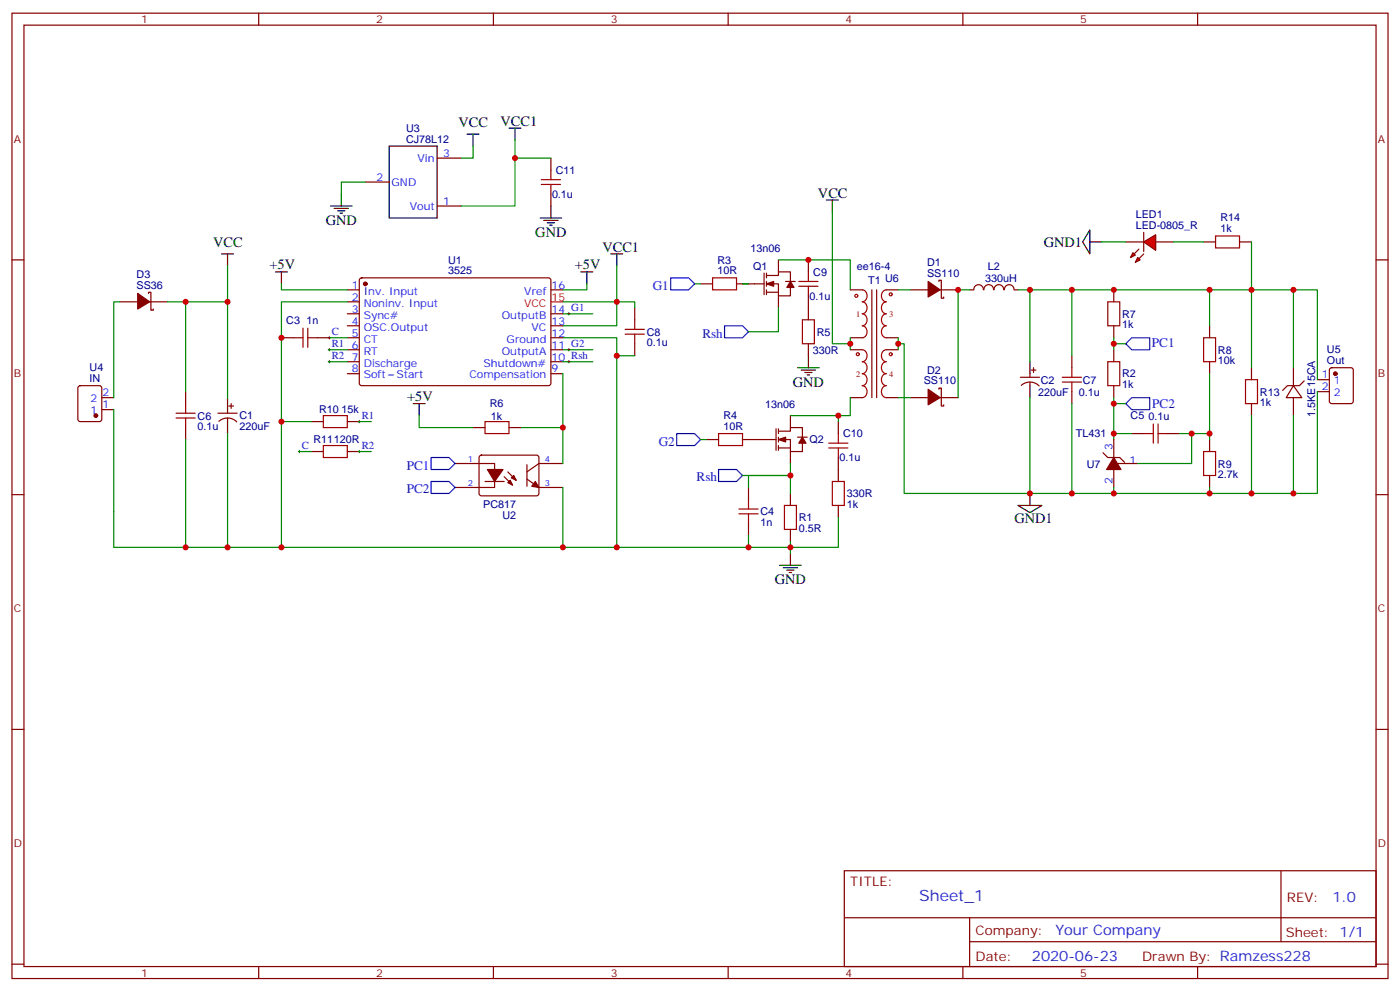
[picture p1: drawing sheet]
<svg xmlns="http://www.w3.org/2000/svg" width="412mm" height="292mm" viewBox="0 0 412 292" stroke-linecap="round" stroke-linejoin="round" font-family="sans-serif">
<g fill="none" stroke="#870000" stroke-width=".35">
<path d="M3.5 3.9h405.4v284.3h-405.4zM7.1 7.4h398.2v277.3h-398.2zM76.2 3.9v3.5M145.3 3.9v3.5M214.5 3.9v3.5M283.6 3.9v3.5M352.8 3.9v3.5M3.5 76.6h3.6M229.3 76.6v3.5M238.1 76.6v3.5M405.3 76.6h3.6M35.3 88.9h5.3"/>
<path d="M43.7 86.4v-.3h.7v5.3h.8v-.4M44.1 88.9h5.3M82.9 99.5h3.5M93.5 99.5h3.5M102.3 85.4h3.5M102.3 88.9h3.5M102.3 92.4h3.5M102.3 96h3.5M102.3 99.5h3.5M106.1 82.1l.4-.3 55.3 .1 .5 .7-.1 30.6-.6 .4-55.3-.1-.5-.6v-30.3zM162.3 85.4h3.5M162.3 92.4h3.5"/>
<path d="M162.3 96h3.5M162.3 99.5h3.5M187 90.7v3.5M206.4 83.6h3.5M217 83.6h8.1M225.1 80.4v6.4M225.8 83.6h3.5v3.5h3.5v-2.4M225.8 81.1h3.5v-1h3.5v2.8M225.8 80.4v1.4M225.8 82.9v1.4M225.8 85.4v1.4M225.8 86.1h3.5"/>
<path d="M229.3 87.1v3.6M231.4 82.9h2.8M238.1 87.1v7.1M250.5 85.4h3.5M250.5 99.5h3.5M256.8 85.4v31.7M258.2 85.4v31.7M261.1 85.4h3.5M261.1 99.5h3.5M268.1 85.4h5.3M276.6 82.9v-.3h.7v5.2h.7v-.3M276.9 85.4h5.3"/>
<path d="M289.7 85.4a1.41 1.41 0 0 0-1.4-1.6 1.41 1.41 0 0 0-1.5 1.5l-1 .1M289.8 85.3a1.41 1.41 0 0 1 1.4-1.5 1.41 1.41 0 0 1 1.5 1.5M292.8 85.3a1.41 1.41 0 0 1 1.4-1.5 1.41 1.41 0 0 1 1.4 1.5M295.9 85.3a1.41 1.41 0 0 1 1.4-1.5 1.41 1.41 0 0 1 1.4 1.6M298.8 85.4h1.1M328.1 85.4v3.5M328.1 96v3.5M356.3 96v3.5M23.2 113.8l.4-.2h5.7l.6 .4 .1 9.5-.5 .6-5.9 .1-.6-.5-.1-9.4zM30 117.1h3.5M54.7 115.4v3.5M67.4 119.6h1.4"/>
<path d="M68.1 118.9v1.4M102.3 103h3.5M102.3 106.5h3.5M102.3 110.1h3.5M162.3 103h3.5M162.3 106.5h3.5M162.3 110.1h3.5M187 101.2v3.6M238.1 101.2v3.6M250.5 103h3.5M250.5 117.1h3.5M261.1 103h3.5"/>
<path d="M261.1 117.1h3.5M268.1 117.1h5.3M276.6 114.7v-.4h.7v5.3h.7v-.4M276.9 117.1h5.3M300.6 111.1h5.6M300.9 113.5a3.8 3.8 0 0 1 5.2 .2M303.4 110.1v1M303.4 112.5v1.1M303.7 109h1.5M304.4 108.3v1.4M315.7 104.8v3.5M315.7 115.4v3.5"/>
<path d="M328.1 103v3.5M328.1 113.6v3.5M356.3 106.5v3.6M368.7 108.3v3.5M368.7 118.9v3.5M388.1 111.8h3.5M388.1 115.4h3.5M391.8 108.5l.5-.2h5.6l.7 .4v9.5l-.4 .6-5.9 .1-.7-.5v-9.4zM30 120.7h3.5M54.7 125.9v3.6M64.2 121.7h5.6M64.5 124.1a3.8 3.8 0 0 1 5.2 .2"/>
<path d="M67 120.7v1M67 123.1v1.1M91.7 124.2h3.5M91.7 133h3.5M102.3 124.2h3.5M102.3 133h3.5M134.1 136.5h11.6v7.1h-11.6M139.3 125.9h3.6M141.3 134.3l.5-.2h16.5l.4 .7v10.8l-.7 .5-16.5-.1-.4-.7v-10.5zM149.6 139l2.4 2.5M149.9 125.9h3.6M155.2 136.9v6.3"/>
<path d="M165.8 136.5h-7.1l-3.5 2.5M208.1 129.5h3.6M218.7 129.5h9.9M228.6 126.3v6.3M229.3 129.5h3.5v3.5h3.6v-2.5M229.3 127h3.5v-1.1h3.6v2.9M229.3 126.3v1.4M229.3 128.8v1.4M229.3 131.2v1.4M229.3 131.9h3.5M232.8 122.4v3.5M232.8 133v3.5"/>
<path d="M234.9 128.8h2.9M246.9 124.2v3.5M246.9 134.8v7M324.9 133.4l1.4 1.4h3.5l1.5 1.4M328.1 129.5v5.3M328.1 138.3v5.3M329.1 136.5h6M333.4 127.7h3.5M344 127.7h3.5M356.3 129.5v3.5M3.5 145.7h3.6M142.9 141.8h5.6"/>
<path d="M148.5 140.4l2.5 2.5M155.2 141.1l3.5 2.5h7.1M220.5 143.6v3.5M220.5 154.2v3.5M232.8 145.3v3.6M232.8 155.9v3.6M246.9 148.9v3.5M356.3 140.1v3.5M405.3 145.7h3.6M3.5 214.8h3.6M405.3 214.8h3.6M248.7 256.5h156.6v28.2h-156.6z"/>
<path d="M377.3 256.5v20.9M248.7 270.3h156.5M285.6 277.4h119.6M285.6 270.3v14.1M3.5 284h3.6M76.2 284.7v3.5M145.3 284.7v3.5M214.5 284.7v3.5M283.6 284.7v3.5M352.8 284.7v3.5M405.3 284h3.6"/>
</g>
<g fill="#870000" stroke="#870000" stroke-width=".35">
<path d="M232.8 82.9l1.1 1.8h-2.1z"/>
<path d="M225.8 83.6l2.1-.7v1.4z"/>
<path d="M236.4 128.8l1 1.7h-2.1z"/>
<path d="M229.3 129.5l2.1-.7v1.4z"/>
<path d="M143.6 138.3h4.6l-2.5 3.5z"/>
<path d="M150.6 140.8l.7-.7 .7 1.4z"/>
<path d="M149.6 142.2l.7-.7 .7 1.4z"/>
<path d="M157.7 141.8l1 1.8-2.1-.4z"/>
<path d="M273.4 82.9l3.5 2.5-3.5 2.1z"/>
<path d="M273.4 114.7l3.5 2.4-3.5 2.1z"/>
<path d="M328.1 134.8l2.1 3.5h-4.2z"/>
<path d="M40.6 86.4l3.5 2.5-3.5 2.1z"/>
<circle cx="107.6" cy="83.6" r=".53"/>
<circle cx="28.2" cy="122.4" r=".53"/>
<circle cx="393.3" cy="110.1" r=".53"/>
</g>
<path d="M162.3 88.9h3.5" fill="none" stroke="#f00" stroke-width=".35"/>
<g fill="none" stroke="#a10000" stroke-width=".35">
<path d="M86.4 99.5h2.9M89.3 96.7v5.6M90.7 99.5h2.8M90.7 96.7v5.6M184.1 98.4h5.7M184.1 97h5.7M187 94.2v2.8M187 98.4v2.8M209.9 81.8h7.1v3.6h-7.1zM235.3 84.3h5.6M235.3 82.9h5.6M236.4 94.2h3.5v7h-3.5z"/>
<path d="M238.1 80.1v2.8M238.1 84.3v2.8M254 85.4a1.81 1.81 0 0 1 1.4 1.7 1.81 1.81 0 0 1-1.4 1.8 1.81 1.81 0 0 1 1.4 1.8 1.81 1.81 0 0 1-1.4 1.7 1.81 1.81 0 0 1 1.4 1.8 1.81 1.81 0 0 1-1.4 1.8 1.81 1.81 0 0 1 1.4 1.7 1.81 1.81 0 0 1-1.4 1.8M261.1 85.4a1.81 1.81 0 0 0-1.5 1.7 1.81 1.81 0 0 0 1.5 1.8 1.81 1.81 0 0 0-1.5 1.8 1.81 1.81 0 0 0 1.5 1.7 1.81 1.81 0 0 0-1.5 1.8 1.81 1.81 0 0 0 1.5 1.8 1.81 1.81 0 0 0-1.5 1.7 1.81 1.81 0 0 0 1.5 1.8M326.3 88.9h3.5v7.1h-3.5zM354.5 99.5h3.6v7h-3.6zM54.7 118.9v2.8M254 103a1.81 1.81 0 0 1 1.4 1.8 1.81 1.81 0 0 1-1.4 1.7 1.81 1.81 0 0 1 1.4 1.8 1.81 1.81 0 0 1-1.4 1.8 1.81 1.81 0 0 1 1.4 1.7 1.81 1.81 0 0 1-1.4 1.8 1.81 1.81 0 0 1 1.4 1.8 1.81 1.81 0 0 1-1.4 1.7M261.1 103a1.81 1.81 0 0 0-1.5 1.8 1.81 1.81 0 0 0 1.5 1.7 1.81 1.81 0 0 0-1.5 1.8 1.81 1.81 0 0 0 1.5 1.8 1.81 1.81 0 0 0-1.5 1.7 1.81 1.81 0 0 0 1.5 1.8 1.81 1.81 0 0 0-1.5 1.8 1.81 1.81 0 0 0 1.5 1.7M312.9 112.5h5.7M312.9 111.1h5.7M315.7 108.3v2.8"/>
<path d="M315.7 112.5v2.9M326.3 106.5h3.5v7.1h-3.5zM366.9 111.8h3.5v7.1h-3.5zM51.9 123.1h5.6M51.9 121.7h5.6M54.7 123.1v2.8M95.2 122.4h7.1v3.5h-7.1zM95.2 131.2h7.1v3.6h-7.1zM142.9 124.2h7v3.5h-7zM211.7 127.7h7v3.5h-7zM244.1 131.9h5.7M244.1 130.5h5.7"/>
<path d="M246.9 127.7v2.8M246.9 131.9v2.9M336.9 127.7h2.8M339.7 124.9v5.6M341.1 127.7h2.9M341.1 124.9v5.6M354.5 133h3.6v7.1h-3.6zM217.7 151.3h5.6M217.7 149.9h5.6M220.5 147.1v2.8M220.5 151.3v2.9M231.1 148.9h3.5v7h-3.5z"/>
<path d="M245.2 141.8h3.5v7.1h-3.5z"/>
<circle cx="252.2" cy="87.1" r=".44"/>
<circle cx="262.4" cy="86.7" r=".44"/>
<circle cx="252.7" cy="104.3" r=".44"/>
<circle cx="262.4" cy="104.3" r=".44"/>
</g>
<g fill="none" stroke="#000" stroke-width=".35">
<path d="M243.4 58.9h3.5M245.2 58.9v3.5M65.3 74.8h3.5M67 74.8v3.5M179.9 74.8h3.5M181.7 74.8v3.5M81.1 80.1h3.6M82.9 80.1v3.5M171.1 80.1h3.5M172.9 80.1v3.5M67 117.1v3.6M121.7 118.9h3.5"/>
<path d="M123.5 118.9v3.5M234.9 108.3h6.4M236 109h4.2M237.1 109.7h2.1M237.8 110.4h.7M238.1 104.8v3.5M303.4 106.5v3.6M303.4 113.6v3.5M67 124.2v3.5M299.9 148.9h7l-3.5 2.1zM303.4 145.3v3.6M229.7 166.5h6.3"/>
<path d="M230.7 167.2h4.2M231.8 167.9h2.1M232.5 168.6h.7M232.8 163v3.5"/>
</g>
<g fill="none" stroke="#008700" stroke-width=".35">
<path d="M67 78.3v10.6M181.7 78.3v10.6h-15.9M229.3 76.6h21.2v8.8M245.2 62.4v38.8h5.3M35.3 88.9h-1.8v28.2M49.4 88.9h5.3v26.5M54.7 88.9h12.3v28.2M82.9 83.6v1.8h19.4M97 99.5h5.3M102.3 88.9h-19.4v72.3M165.8 99.5h15.9v61.7M165.8 92.4h8.8"/>
<path d="M172.9 83.6v1.8h-7.1M187 90.7v-1.8h-5.3v7.1h-15.9M204.6 83.6h1.8M218.7 83.6h1.8M229.3 90.7v7h-8.8M250.5 99.5v3.5M264.6 85.4h3.5M264.6 99.5v3.5M285.8 85.4h-3.6v31.7M299.9 85.4h3.5v21.1M303.4 85.4h52.9v10.6M315.7 85.4v19.4"/>
<path d="M328.1 99.5v3.5M356.3 85.4h31.8v26.4M368.7 85.4v22.9M97 106.5h5.3M97 103h5.3M165.8 110.1v26.4M165.8 106.5h8.8M165.8 103h8.8M181.7 104.8h5.3M250.5 117.1v5.3h-17.7M264.6 101.2h1.7v44.1h37.1v-28.2M264.6 117.1h3.5"/>
<path d="M315.7 118.9v26.4M328.1 117.1v1.8h3.5M328.1 101.2h3.5M328.1 118.9v10.6M356.3 110.1v17.6M388.1 115.4v29.9h-84.7M33.5 120.7v40.5h187M54.7 129.5v31.7M67 127.7v33.5M82.9 124.2h8.8M88.2 133h3.5M105.8 124.2h3.6"/>
<path d="M105.8 133h3.6M123.5 122.4v3.5h15.8M153.5 125.9h12.3M206.4 129.5h1.7M232.8 136.5v8.8M246.9 122.4v1.8M328.1 127.7h5.3M347.5 127.7h8.8v1.8M351 127.7v8.8h-15.9M368.7 122.4v22.9M165.8 143.6v17.6M218.7 140.1h14.1h-12.3v3.5"/>
<path d="M232.8 159.5v3.5M246.9 152.4v8.8h-26.4v-3.5M328.1 143.6v1.7M356.3 143.6v1.7"/>
</g>
<path d="M197.6 81.8h5.2l1.8 1.8-1.8 1.8h-5.2zM213.4 96h5.3l1.8 1.7-1.8 1.8h-5.3zM333.4 99.5h5.3v3.5h-5.3l-1.8-1.8zM331.6 118.9l1.8-1.8h5.3v3.6h-5.3zM127 134.8h5.3l1.8 1.7-1.8 1.8h-5.3zM199.3 127.7h5.3l1.8 1.8-1.8 1.7h-5.3zM211.7 138.3h5.3l1.7 1.8-1.7 1.7h-5.3zM127 141.8h5.3l1.8 1.8-1.8 1.7h-5.3z" fill="none" stroke="#00f" stroke-width=".35"/>
<g fill="none" stroke="#000" stroke-width=".29">
<path d="M96.7 99.5h.7M97 99.1v.7M167.2 92.4h.7M167.6 92.1v.7M96.7 106.5h.7M96.7 103h.7M97 102.7v.7M97 106.2v.7M167.2 106.5h.7M167.2 103h.7M167.6 102.7v.7M167.6 106.2v.7"/>
<path d="M87.8 133h.7M88.2 132.6v.8M105.5 133h.7M105.5 124.2h.7M105.8 123.8v.7M105.8 132.6v.8"/>
</g>
<g fill="#f00" stroke="#870000" stroke-width=".35">
<path d="M336.9 71.3l3.5-2.2v4.6z"/>
<path d="M336.9 68.4v5.7z"/>
</g>
<g fill="#870000" stroke="#870000" stroke-width=".35">
<path d="M335.5 76.2l1.4-1.4z"/>
<path d="M335.5 73.4l-1.4 1.4z"/>
</g>
<g fill="#f00" stroke="#870000" stroke-width=".35">
<path d="M335.1 75.8l.7 .8-1.4 .7z"/>
<path d="M333.7 74.4l.7 .7-1.4 .7z"/>
</g>
<g fill="none" stroke="#870000" stroke-width=".35">
<path d="M107.6 53.6h7.1M128.8 46.6h7M162.3 46.6v3.5M162.3 57.2v3.5M128.8 60.7h7M331.6 71.3h5.3M340.4 71.3h5.3M354.5 71.3h3.6M365.1 71.3h3.6M381 113.6l2.5 3.5h-4.6zM381 108.3v5.3M381 117.1v5.3"/>
<path d="M384.2 112.2l-1.4 1.4h-3.6l-1.4 1.4"/>
</g>
<path d="M159.5 54.3h5.6M159.5 52.9h5.6M162.3 50.1v2.8M162.3 54.3v2.9M358.1 69.5h7v3.5h-7z" fill="none" stroke="#a10000" stroke-width=".35"/>
<path d="M107.6 53.6h-7.1v3.6M139.3 43v3.6h-3.5M151.7 41.3v19.4h-15.9M151.7 46.6h10.6M324.6 71.3h7M345.7 71.3h8.8M368.7 71.3v14.1M381 85.4v22.9M381 122.4v22.9" fill="none" stroke="#008700" stroke-width=".35"/>
<g fill="none" stroke="#000" stroke-width=".35">
<path d="M137.6 39.5h3.5M139.3 39.5v3.5M149.9 37.7h3.6M151.7 37.7v3.6M100.5 57.2v3.5M114.7 43h14.1v21.2h-14.1zM97.4 60.7h6.3M98.4 61.4h4.3M99.5 62.1h2.1M100.2 62.8h.7M159.1 64.2h6.4M160.2 64.9h4.2"/>
<path d="M161.2 65.6h2.1M161.9 66.3h.7M162.3 60.7v3.5M321 67.7v7.1l-2.1-3.5zM321 71.3h3.6"/>
</g>
<g fill="#c00">
<circle cx="381" cy="145.3" r=".88"/>
<circle cx="368.7" cy="85.4" r=".88"/>
<circle cx="246.9" cy="122.4" r=".88"/>
<circle cx="181.7" cy="104.8" r=".88"/>
<circle cx="82.9" cy="124.2" r=".88"/>
<circle cx="181.7" cy="88.9" r=".88"/>
<circle cx="67" cy="161.2" r=".88"/>
<circle cx="54.7" cy="88.9" r=".88"/>
<circle cx="328.1" cy="145.3" r=".88"/>
<circle cx="315.7" cy="145.3" r=".88"/>
<circle cx="328.1" cy="101.2" r=".88"/>
<circle cx="328.1" cy="85.4" r=".88"/>
<circle cx="315.7" cy="85.4" r=".88"/>
<circle cx="264.6" cy="101.2" r=".88"/>
<circle cx="282.2" cy="85.4" r=".88"/>
<circle cx="303.4" cy="85.4" r=".88"/>
<circle cx="328.1" cy="118.9" r=".88"/>
<circle cx="303.4" cy="145.3" r=".88"/>
<circle cx="328.1" cy="127.7" r=".88"/>
<circle cx="356.3" cy="127.7" r=".88"/>
<circle cx="356.3" cy="85.4" r=".88"/>
<circle cx="356.3" cy="145.3" r=".88"/>
<circle cx="54.7" cy="161.2" r=".88"/>
<circle cx="351" cy="127.7" r=".88"/>
<circle cx="232.8" cy="161.2" r=".88"/>
<circle cx="232.8" cy="140.1" r=".88"/>
<circle cx="220.5" cy="161.2" r=".88"/>
<circle cx="250.5" cy="101.2" r=".88"/>
<circle cx="67" cy="88.9" r=".88"/>
<circle cx="165.8" cy="161.2" r=".88"/>
<circle cx="165.8" cy="125.9" r=".88"/>
<circle cx="181.7" cy="161.2" r=".88"/>
<circle cx="82.9" cy="161.2" r=".88"/>
<circle cx="82.9" cy="99.5" r=".88"/>
<circle cx="238.1" cy="76.6" r=".88"/>
<circle cx="368.7" cy="145.3" r=".88"/>
<circle cx="151.7" cy="46.6" r=".88"/>
<circle cx="381" cy="85.4" r=".88"/>
</g>
<text font-size="4.6" fill="#00f" x="270.8" y="265.5">Sheet_1</text>
<g font-size="4.2">
<text x="135.1" y="37.4">VCC</text>
<text x="147.5" y="37">VCC1</text>
<text x="240.9" y="58.2">VCC</text>
<text x="96" y="66.3">GND</text>
<text x="157.7" y="69.9">GND</text>
<text x="62.8" y="72.7">VCC</text>
<text x="177.4" y="74.1">VCC1</text>
<text x="307.5" y="72.7">GND1</text>
<text x="79.4" y="79.4">+5V</text>
<text x="169.3" y="79.4">+5V</text>
<text x="233.5" y="113.9">GND</text>
<text x="119.9" y="118.2">+5V</text>
<text x="298.8" y="154.2">GND1</text>
<text x="228.2" y="172.2">GND</text>
</g>
<g font-size="4.2" fill="#00f">
<text x="392.5" y="265.7">1.0</text>
<text x="310.9" y="275.3">Your Company</text>
<text x="304" y="283.1">2020-06-23</text>
</g>
<g font-size="3.9" fill="#00f">
<text x="192.3" y="85.4">G1</text>
<text x="206.9" y="99.5">Rsh</text>
<text x="339.3" y="102.1">PC1</text>
<text x="339.4" y="120.2">PC2</text>
<text x="194.1" y="131.2">G2</text>
<text x="119.8" y="138.3">PC1</text>
<text x="205.2" y="141.8">Rsh</text>
<text x="119.8" y="145.3">PC2</text>
</g>
<g font-size="3.9" fill="#800">
<text x="250.5" y="261.1">TITLE:</text>
<text x="379.1" y="265.7">REV:</text>
<text x="287.4" y="275.3">Company:</text>
<text x="378.7" y="275.9">Sheet: 1/1</text>
<text x="287.4" y="282.9">Date:</text>
<text x="336.4" y="283">Drawn By: Ramzess228</text>
</g>
<g font-size="3.2" fill="#800">
<text x="41.6" y="6.9">1</text>
<text x="110.8" y="6.9">2</text>
<text x="179.9" y="6.9">3</text>
<text x="249.1" y="6.9">4</text>
<text x="318.2" y="6.9">5</text>
<text x="4.1" y="42">A</text>
<text x="405.9" y="42">A</text>
<text x="4.1" y="111.1">B</text>
<text x="405.9" y="111.1">B</text>
<text x="4.1" y="180.3">C</text>
<text x="405.9" y="180.3">C</text>
<text x="4.1" y="249.4">D</text>
<text x="405.9" y="249.4">D</text>
<text x="41.6" y="287.7">1</text>
<text x="110.8" y="287.7">2</text>
<text x="179.9" y="287.7">3</text>
<text x="249.1" y="287.7">4</text>
<text x="318.2" y="287.7">5</text>
</g>
<g font-size="3.2" fill="#000080">
<text x="119.6" y="42">CJ78L12</text>
<text x="119.6" y="38.8">U3</text>
<text x="163.7" y="51.2">C11</text>
<text x="162.6" y="58.3">0.1u</text>
<text x="334.6" y="64.2">LED1</text>
<text x="359.5" y="65.2">R14</text>
<text x="334.6" y="67.4">LED-0805_R</text>
<text x="359.5" y="68.4">1k</text>
<text x="132" y="77.6">U1</text>
<text x="211.3" y="77.6">R3</text>
<text x="221" y="74.1">13n06</text>
<text x="40.2" y="81.9">D3</text>
<text x="132" y="80.8">3525</text>
<text x="211.3" y="80.8">10R</text>
<text x="221.8" y="79.4">Q1</text>
<text x="239.6" y="81.2">C9</text>
<text x="252.4" y="79.5">ee16-4</text>
<text x="255.8" y="83.6">T1 U6</text>
<text x="273.1" y="81.5">SS110</text>
<text x="273.1" y="78.4">D1</text>
<text x="290.2" y="83">330uH</text>
<text x="291" y="79.6">L2</text>
<text x="40.2" y="85">SS36</text>
<text x="238.4" y="88.3">0.1u</text>
<text x="84.3" y="95.3">C3</text>
<text x="90.3" y="95.3">1n</text>
<text x="330.6" y="93.6">R7</text>
<text x="190.5" y="98.9">C8</text>
<text x="240.6" y="98.8">R5</text>
<text x="330.6" y="96.7">1k</text>
<text x="190.5" y="102">0.1u</text>
<text x="239.5" y="104.1">330R</text>
<text x="358.8" y="107.3">10k</text>
<text x="358.8" y="104.2">R8</text>
<text x="390.9" y="107.1">Out</text>
<text x="390.9" y="103.9">U5</text>
<text x="26.4" y="112.5">IN</text>
<text x="26.4" y="109.3">U4</text>
<text x="272.1" y="113">SS110</text>
<text x="273.1" y="110.1">D2</text>
<text x="306.6" y="113">C2</text>
<text x="318.9" y="113">C7</text>
<text x="330.6" y="111.2">R2</text>
<text x="144.3" y="119.9">R6</text>
<text x="305.8" y="116.5">220uF</text>
<text x="317.8" y="116.5">0.1u</text>
<text x="330.6" y="114.4">1k</text>
<text x="371.1" y="119.7">1k</text>
<text x="371.1" y="116.5">R13</text>
<text x="58.2" y="123.6">C6</text>
<text x="70.6" y="123.6">C1</text>
<text x="94" y="121.8">R10</text>
<text x="100.6" y="121.8">15k</text>
<text x="144.6" y="123.6">1k</text>
<text x="213.1" y="123.5">R4</text>
<text x="225.4" y="120">13n06</text>
<text x="333" y="123.5">C5</text>
<text x="338.3" y="123.8">0.1u</text>
<text x="387.4" y="122.7" transform="rotate(-90 387.4 122.7)">1.5KE15CA</text>
<text x="58.2" y="126.7">0.1u</text>
<text x="70.6" y="126.8">220uF</text>
<text x="92.4" y="130.6">R11120R</text>
<text x="213.1" y="126.6">10R</text>
<text x="238.5" y="130.6">Q2</text>
<text x="248.4" y="128.8">C10</text>
<text x="316.9" y="128.8">TL431</text>
<text x="247.3" y="135.9">0.1u</text>
<text x="320.1" y="137.7">U7</text>
<text x="358.8" y="137.7">R9</text>
<text x="358.8" y="140.8">2.7k</text>
<text x="142.3" y="149.6">PC817</text>
<text x="249.4" y="149.7">1k</text>
<text x="249.4" y="146.5">330R</text>
<text x="148" y="152.8">U2</text>
<text x="224" y="155">1n</text>
<text x="224" y="151.8">C4</text>
<text x="235.3" y="153.5">R1</text>
<text x="235.3" y="156.7">0.5R</text>
</g>
<g font-size="3.2" fill="#00f">
<text x="123" y="47.6">Vin</text>
<text x="130.5" y="46.2">3</text>
<text x="110.9" y="53.3">2</text>
<text x="115.4" y="54.7">GND</text>
<text x="120.7" y="61.7">Vout</text>
<text x="130.5" y="60.3">1</text>
<text x="103.6" y="85">1</text>
<text x="103.6" y="88.5">2</text>
<text x="107.1" y="86.8">Inv. Input</text>
<text x="154.4" y="86.8">Vref</text>
<text x="162.5" y="85">16</text>
<text x="103.6" y="92.1">3</text>
<text x="103.6" y="95.6">4</text>
<text x="107.1" y="90.3">Noninv. Input</text>
<text x="107.1" y="93.8">Sync#</text>
<text x="147.8" y="93.8">OutputB</text>
<text x="162.5" y="95.6">13</text>
<text x="162.5" y="92.1">14 G1</text>
<text x="97.7" y="98.6">C</text>
<text x="103.6" y="99.1">5</text>
<text x="107.1" y="97.4">OSC.Output</text>
<text x="107.1" y="100.9">CT</text>
<text x="149.2" y="100.9">Ground</text>
<text x="156.6" y="97.4">VC</text>
<text x="162.5" y="99.1">12</text>
<text x="97.7" y="102.1">R1</text>
<text x="97.7" y="105.7">R2</text>
<text x="103.6" y="102.7">6</text>
<text x="103.6" y="106.2">7</text>
<text x="107.1" y="104.4">RT</text>
<text x="107.1" y="108">Discharge</text>
<text x="142.4" y="108">Shutdown#</text>
<text x="147.8" y="104.4">OutputA</text>
<text x="162.5" y="106.2">10 Rsh</text>
<text x="162.5" y="102.7">11 G2</text>
<text x="103.6" y="109.7">8</text>
<text x="107.1" y="111.5">Soft</text>
<text x="116.8" y="111.5">Start</text>
<text x="138.3" y="111.5">Compensation</text>
<text x="162.5" y="109.7">9</text>
<text x="389.4" y="111.5">1</text>
<text x="392.9" y="113.2">1</text>
<text x="26.7" y="118.5">2</text>
<text x="30.2" y="116.8">2</text>
<text x="389.4" y="115">2</text>
<text x="392.9" y="116.8">2</text>
<text x="26.7" y="122.1">1</text>
<text x="30.2" y="120.3">1</text>
<text x="106.5" y="123.3">R1</text>
<text x="88.9" y="132.1">C</text>
<text x="106.5" y="132.1">R2</text>
<text x="327.7" y="132.6" transform="rotate(-90 327.7 132.6)">3</text>
<text x="332.7" y="136.5">1</text>
<text x="327.7" y="142.4" transform="rotate(-90 327.7 142.4)">2</text>
</g>
<g font-size="3.2" fill="#f00">
<text x="162.5" y="88.5">15</text>
<text x="154.4" y="90.3">VCC</text>
</g>
<g font-size="2.5" fill="#a00000">
<text x="252.2" y="93.3">1</text>
<text x="261.9" y="93.3">3</text>
<text x="252.2" y="110.9">2</text>
<text x="261.9" y="110.9">4</text>
</g>
<g font-size="2.5" fill="#00f">
<text x="137.8" y="136.2">1</text>
<text x="160.5" y="136.2">4</text>
<text x="137.8" y="143.2">2</text>
<text x="160.5" y="143.2">3</text>
</g>
</svg>
